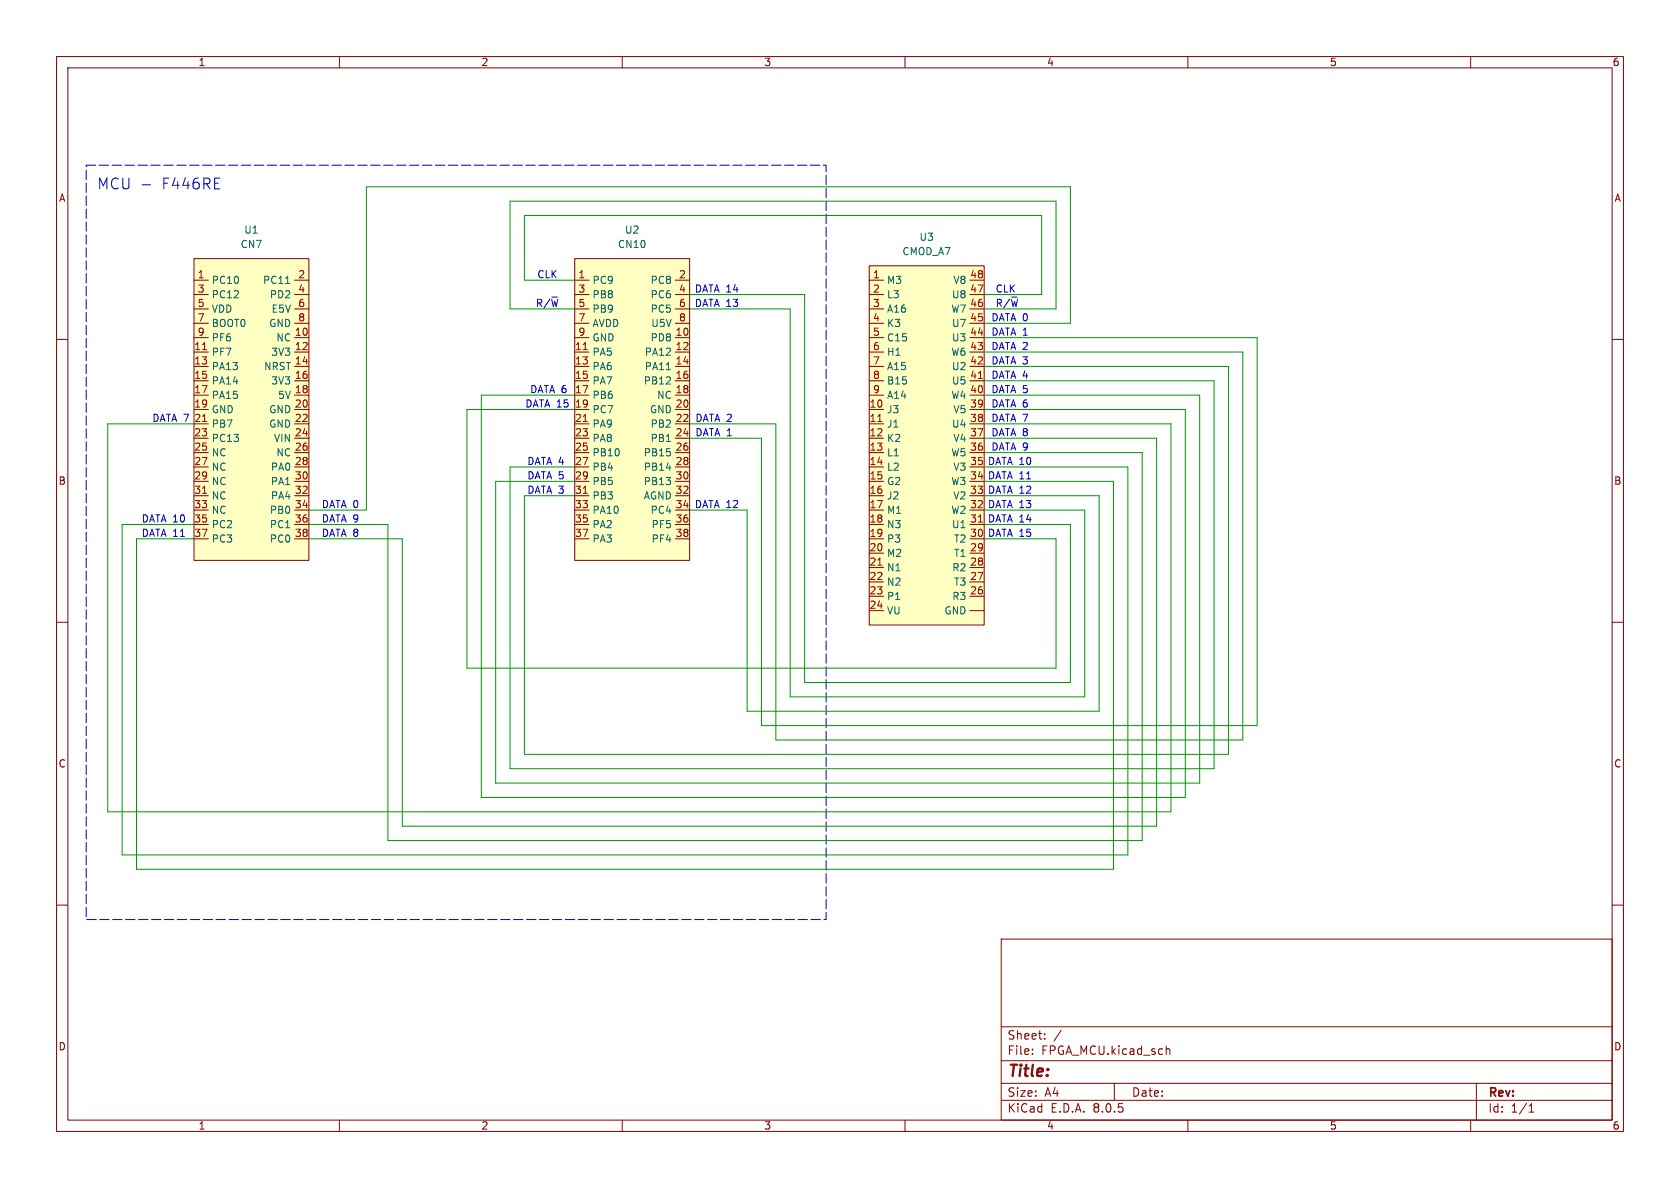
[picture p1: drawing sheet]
<svg xmlns="http://www.w3.org/2000/svg" width="297mm" height="210mm" viewBox="0 0 297 210" stroke-linecap="round" stroke-linejoin="round" font-family="sans-serif">
<g fill="none" stroke="#840000" stroke-width=".18">
<path d="M10 10h277v190h-277zM12 12h273v186h-273zM60 10v2M110 10v2M160 10v2M210 10v2M260 10v2M10 60h2M285 60h2M10 110h2M285 110h2M10 160h2"/>
<path d="M285 160h2M177 166h108v32h-108zM60 198v2M110 198v2M160 198v2M177 194.5h108M177 191.5h108M177 187.5h108M177 181.5h108M182.5 186.3v.1M182.5 185.5v.1M184.7 183.6v.1"/>
<path d="M184.7 182.8v.1M187.6 182.1l-1.3 2M197 191.5v3M206.2 184.9v1.5M206.2 185.5l.2-.1 .3 .1 .1 .9M210 198v2M260 198v2M261 191.5v6.5M270.3 196.6h.9M270.3 195.5l.4-.4v1.5"/>
</g>
<path d="M101.6 45.7h20.3v53.4h-20.3z" fill="#ffffc2"/>
<g fill="none" stroke="#840000" stroke-width=".18">
<path d="M101.6 45.7h20.3v53.4h-20.3zM101.6 49.5h2.5M101.6 59.7h2.5M101.6 52.1h2.5M101.6 54.6h2.5M101.6 57.2h2.5M119.4 49.5h2.5M119.4 59.7h2.5M119.4 52.1h2.5M119.4 54.6h2.5M119.4 57.2h2.5M101.6 62.2h2.5"/>
<path d="M101.6 64.8h2.5M101.6 67.3h2.5M101.6 69.9h2.5M101.6 72.4h2.5M101.6 74.9h2.5M101.6 77.5h2.5M119.4 62.2h2.5M119.4 64.8h2.5M119.4 67.3h2.5M119.4 69.9h2.5M119.4 72.4h2.5M119.4 74.9h2.5"/>
<path d="M119.4 77.5h2.5M101.6 80h2.5M101.6 82.6h2.5M101.6 85.1h2.5M101.6 87.6h2.5M101.6 90.2h2.5M101.6 92.7h2.5M101.6 95.3h2.5M119.4 80h2.5M119.4 82.6h2.5M119.4 85.1h2.5M119.4 87.6h2.5"/>
<path d="M119.4 90.2h2.5M119.4 92.7h2.5M119.4 95.3h2.5"/>
</g>
<path d="M103.1 61.8h.7M103.1 74.5h.7M103.1 87.2h.7" fill="none" stroke="#a90000" stroke-width=".18"/>
<path d="M117.8 65.3h.7" fill="none" stroke="#006464" stroke-width=".18"/>
<path d="M34.3 45.7h20.3v53.4h-20.3z" fill="#ffffc2"/>
<g fill="none" stroke="#840000" stroke-width=".18">
<path d="M34.3 45.7h20.3v53.4h-20.3zM34.3 49.5h2.5M34.3 59.7h2.5M34.3 52.1h2.5M34.3 54.6h2.5M34.3 57.2h2.5M52.1 49.5h2.5M52.1 59.7h2.5M52.1 52.1h2.5M52.1 54.6h2.5M52.1 57.2h2.5M34.3 62.2h2.5"/>
<path d="M34.3 64.8h2.5M34.3 67.3h2.5M34.3 69.9h2.5M34.3 72.4h2.5M34.3 74.9h2.5M34.3 77.5h2.5M52.1 62.2h2.5M52.1 64.8h2.5M52.1 67.3h2.5M52.1 69.9h2.5M52.1 72.4h2.5M52.1 74.9h2.5"/>
<path d="M52.1 77.5h2.5M34.3 80h2.5M34.3 82.6h2.5M34.3 85.1h2.5M34.3 87.6h2.5M34.3 90.2h2.5M34.3 92.7h2.5M34.3 95.3h2.5M52.1 80h2.5M52.1 82.6h2.5M52.1 85.1h2.5M52.1 87.6h2.5"/>
<path d="M52.1 90.2h2.5M52.1 92.7h2.5M52.1 95.3h2.5"/>
</g>
<path d="M35.8 61.8h.7M35.8 74.5h.7M35.8 87.2h.7" fill="none" stroke="#a90000" stroke-width=".18"/>
<path d="M50.5 50.1h.7" fill="none" stroke="#006464" stroke-width=".18"/>
<path d="M153.7 47h20.3v63.5h-20.3z" fill="#ffffc2"/>
<g fill="none" stroke="#840000" stroke-width=".18">
<path d="M153.7 47h20.3v63.5h-20.3zM153.7 49.5h2.5M153.7 52.1h2.5M153.7 54.6h2.5M153.7 57.2h2.5M153.7 59.7h2.5M171.4 49.5h2.6M171.4 52.1h2.6M171.4 54.6h2.6M171.4 57.2h2.6M171.4 59.7h2.6M153.7 72.4h2.5"/>
<path d="M153.7 74.9h2.5M153.7 77.5h2.5M153.7 69.9h2.5M153.7 67.3h2.5M153.7 64.8h2.5M153.7 62.2h2.5M171.4 72.4h2.6M171.4 74.9h2.6M171.4 77.5h2.6M171.4 69.9h2.6M171.4 67.3h2.6M171.4 64.8h2.6"/>
<path d="M171.4 62.2h2.6M153.7 80h2.5M153.7 82.6h2.5M153.7 85.1h2.5M153.7 87.6h2.5M153.7 90.2h2.5M153.7 92.7h2.5M153.7 95.3h2.5M153.7 97.8h2.5M171.4 80h2.6M171.4 82.6h2.6M171.4 85.1h2.6"/>
<path d="M171.4 87.6h2.6M171.4 90.2h2.6M171.4 92.7h2.6M171.4 95.3h2.6M171.4 97.8h2.6M153.7 108h2.5M153.7 100.3h2.5M153.7 102.9h2.5M153.7 105.4h2.5M171.4 108h2.6M171.4 100.3h2.6M171.4 102.9h2.6"/>
<path d="M171.4 105.4h2.6"/>
</g>
<path d="M155.2 74.5h.7M173 66.9h.7M155.2 99.9h.7M173 92.3h.7" fill="none" stroke="#a90000" stroke-width=".18"/>
<path d="M25.2 32.7h1.4" fill="none" stroke="#0000c2" stroke-width=".18"/>
<path d="M15.2 29.2h130.8v133.4h-130.8z" fill="none" stroke="#0000c2" stroke-width=".18" stroke-dasharray="1.7 .6"/>
<g fill="none" stroke="#009600" stroke-width=".18">
<path d="M101.6 54.6h-11.4v-19h96.5v19h-12.7M101.6 49.5h-8.9v-11.4h91.4v14h-10.1M121.9 54.6h17.8v68.6h52.1v-33h-17.8M121.9 52.1h20.3v68.6h47v-28h-15.2M174 59.7h48.2v68.6h-87.6v-50.8h-12.7M174 57.2h15.2v-24.2h-124.4v57.2h-10.2M34.3 74.9h-15.3v68.6h188v-68.6h-33M101.6 69.9h-16.5v71.1h124.4v-68.6h-35.5M101.6 72.4h-19.1v45.7h104.2v-22.8h-12.7M174 77.5h30.5v68.6h-133.4v-50.8h-16.5M174 67.3h40.6v68.6h-124.4v-53.3h11.4M174 69.9h38.1v68.5h-124.5v-53.3h14"/>
<path d="M174 64.8h43.2v68.6h-124.5v-45.8h8.9M174 62.2h45.7v68.6h-82.5v-55.9h-15.3M174 87.6h20.3v38.1h-62.2v-35.5h-10.2M174 80h27.9v68.6h-133.3v-55.9h-14M174 82.6h25.4v68.5h-177.8v-58.4h12.7M174 85.1h22.8v68.6h-172.7v-58.4h10.2"/>
</g>
<text font-size="2.8" fill="#840000" x="178" y="190.9">Title:</text>
<g font-size="2.7" fill="#0000c2">
<text x="17.1" y="33.7">MCU -</text>
<text x="28.6" y="33.7">F446RE</text>
</g>
<g font-size="2.1" fill="#840000">
<text x="178" y="184">Sheet:</text>
<text x="178" y="186.7">File:</text>
<text x="184.1" y="186.7">FPGA_MCU.kicad_sch</text>
<text x="178" y="196.9">KiCad</text>
<text x="178" y="194.1">Size:</text>
<text x="184.7" y="194.1">A4</text>
<text x="185.7" y="196.9">E.D.A.</text>
<text x="193.3" y="196.9">8.0.5</text>
<text x="200" y="194.1">Date:</text>
<text x="263" y="194.3">Rev:</text>
<text x="263" y="196.9">Id:</text>
<text x="267.1" y="196.9">1/1</text>
</g>
<g font-size="1.8" fill="#840000">
<text x="35" y="11.9">1</text>
<text x="85" y="11.9">2</text>
<text x="135" y="11.9">3</text>
<text x="185" y="11.9">4</text>
<text x="235" y="11.9">5</text>
<text x="285" y="11.9">6</text>
<text x="10.3" y="35.9">A</text>
<text x="285.3" y="35.9">A</text>
<text x="10.3" y="85.9">B</text>
<text x="285.3" y="85.9">B</text>
<text x="10.3" y="135.9">C</text>
<text x="285.3" y="135.9">C</text>
<text x="10.3" y="185.9">D</text>
<text x="285.3" y="185.9">D</text>
<text x="35" y="199.9">1</text>
<text x="85" y="199.9">2</text>
<text x="135" y="199.9">3</text>
<text x="185" y="199.9">4</text>
<text x="235" y="199.9">5</text>
<text x="285" y="199.9">6</text>
</g>
<g font-size="1.8" fill="#006464">
<text x="43.1" y="41.5">U1</text>
<text x="110.4" y="41.5">U2</text>
<text x="42.4" y="44">CN7</text>
<text x="109.1" y="44">CN10</text>
<text x="159.4" y="45.3">CMOD_A7</text>
<text x="162.5" y="42.8">U3</text>
<text x="37.3" y="50.4">PC10</text>
<text x="37.3" y="52.9">PC12</text>
<text x="46.4" y="50.4">PC11</text>
<text x="47.6" y="52.9">PD2</text>
<text x="104.6" y="50.4">PC9</text>
<text x="104.6" y="52.9">PB8</text>
<text x="114.9" y="50.4">PC8</text>
<text x="114.9" y="52.9">PC6</text>
<text x="156.7" y="50.4">M3</text>
<text x="156.7" y="52.9">L3</text>
<text x="168.2" y="52.9">U8</text>
<text x="168.4" y="50.4">V8</text>
<text x="37.3" y="55.5">VDD</text>
<text x="37.3" y="58">BOOT0</text>
<text x="47.5" y="58">GND</text>
<text x="47.9" y="55.5">E5V</text>
<text x="104.6" y="55.5">PB9</text>
<text x="104.6" y="58">AVDD</text>
<text x="114.9" y="55.5">PC5</text>
<text x="115" y="58">U5V</text>
<text x="156.7" y="55.5">A16</text>
<text x="156.7" y="58">K3</text>
<text x="168.1" y="55.5">W7</text>
<text x="168.2" y="58">U7</text>
<text x="37.3" y="63.1">PF7</text>
<text x="37.3" y="65.6">PA13</text>
<text x="37.3" y="60.6">PF6</text>
<text x="46.6" y="65.6">NRST</text>
<text x="47.9" y="63.1">3V3</text>
<text x="48.8" y="60.6">NC</text>
<text x="104.6" y="63.1">PA5</text>
<text x="104.6" y="65.6">PA6</text>
<text x="104.6" y="60.6">GND</text>
<text x="113.9" y="63.1">PA12</text>
<text x="113.9" y="65.6">PA11</text>
<text x="114.9" y="60.6">PD8</text>
<text x="156.7" y="60.6">C15</text>
<text x="156.7" y="63.1">H1</text>
<text x="156.7" y="65.6">A15</text>
<text x="168.1" y="63.1">W6</text>
<text x="168.2" y="65.6">U2</text>
<text x="168.2" y="60.6">U3</text>
<text x="37.3" y="68.2">PA14</text>
<text x="37.3" y="70.7">PA15</text>
<text x="47.9" y="68.2">3V3</text>
<text x="49.1" y="70.7">5V</text>
<text x="104.6" y="68.2">PA7</text>
<text x="104.6" y="70.7">PB6</text>
<text x="113.7" y="68.2">PB12</text>
<text x="116.1" y="70.7">NC</text>
<text x="156.7" y="68.2">B15</text>
<text x="156.7" y="70.7">A14</text>
<text x="168.1" y="70.7">W4</text>
<text x="168.2" y="68.2">U5</text>
<text x="37.3" y="73.3">GND</text>
<text x="37.3" y="75.8">PB7</text>
<text x="47.5" y="73.3">GND</text>
<text x="47.5" y="75.8">GND</text>
<text x="104.6" y="73.3">PC7</text>
<text x="104.6" y="75.8">PA9</text>
<text x="114.8" y="73.3">GND</text>
<text x="114.9" y="75.8">PB2</text>
<text x="156.7" y="73.3">J3</text>
<text x="156.7" y="75.8">J1</text>
<text x="168.2" y="75.8">U4</text>
<text x="168.4" y="73.3">V5</text>
<text x="37.3" y="78.3">PC13</text>
<text x="37.3" y="80.9">NC</text>
<text x="37.3" y="83.4">NC</text>
<text x="47.8" y="83.4">PA0</text>
<text x="48.3" y="78.3">VIN</text>
<text x="48.8" y="80.9">NC</text>
<text x="104.6" y="78.3">PA8</text>
<text x="104.6" y="80.9">PB10</text>
<text x="104.6" y="83.4">PB4</text>
<text x="113.7" y="80.9">PB15</text>
<text x="113.7" y="83.4">PB14</text>
<text x="114.9" y="78.3">PB1</text>
<text x="156.7" y="78.3">K2</text>
<text x="156.7" y="80.9">L1</text>
<text x="156.7" y="83.4">L2</text>
<text x="168.1" y="80.9">W5</text>
<text x="168.4" y="83.4">V3</text>
<text x="168.4" y="78.3">V4</text>
<text x="37.3" y="86">NC</text>
<text x="37.3" y="88.5">NC</text>
<text x="47.8" y="86">PA1</text>
<text x="47.8" y="88.5">PA4</text>
<text x="104.6" y="86">PB5</text>
<text x="104.6" y="88.5">PB3</text>
<text x="113.7" y="86">PB13</text>
<text x="113.7" y="88.5">AGND</text>
<text x="156.7" y="86">G2</text>
<text x="156.7" y="88.5">J2</text>
<text x="168.1" y="86">W3</text>
<text x="168.4" y="88.5">V2</text>
<text x="37.3" y="91">NC</text>
<text x="37.3" y="93.6">PC2</text>
<text x="47.6" y="91">PB0</text>
<text x="47.6" y="93.6">PC1</text>
<text x="104.6" y="91">PA10</text>
<text x="104.6" y="93.6">PA2</text>
<text x="114.9" y="91">PC4</text>
<text x="115.1" y="93.6">PF5</text>
<text x="156.7" y="91">M1</text>
<text x="156.7" y="93.6">N3</text>
<text x="168.1" y="91">W2</text>
<text x="168.2" y="93.6">U1</text>
<text x="37.3" y="96.1">PC3</text>
<text x="47.6" y="96.1">PC0</text>
<text x="104.6" y="96.1">PA3</text>
<text x="115.1" y="96.1">PF4</text>
<text x="156.7" y="96.1">P3</text>
<text x="156.7" y="98.7">M2</text>
<text x="156.7" y="101.2">N1</text>
<text x="168.3" y="101.2">R2</text>
<text x="168.6" y="98.7">T1</text>
<text x="168.6" y="96.1">T2</text>
<text x="156.7" y="103.7">N2</text>
<text x="156.7" y="106.3">P1</text>
<text x="168.3" y="106.3">R3</text>
<text x="168.6" y="103.7">T3</text>
<text x="156.7" y="108.8">VU</text>
<text x="166.9" y="108.8">GND</text>
</g>
<g font-size="1.8" fill="#a90000">
<text x="34.9" y="49.3">1</text>
<text x="34.9" y="51.8">3</text>
<text x="52.6" y="49.3">2</text>
<text x="52.6" y="51.8">4</text>
<text x="102.2" y="49.3">1</text>
<text x="102.2" y="51.8">3</text>
<text x="119.9" y="49.3">2</text>
<text x="119.9" y="51.8">4</text>
<text x="154.2" y="49.3">1</text>
<text x="154.2" y="51.8">2</text>
<text x="171.4" y="51.8">47</text>
<text x="171.4" y="49.3">48</text>
<text x="34.9" y="54.4">5</text>
<text x="34.9" y="56.9">7</text>
<text x="34.9" y="59.4">9</text>
<text x="52" y="59.4">10</text>
<text x="52.6" y="54.4">6</text>
<text x="52.6" y="56.9">8</text>
<text x="102.2" y="54.4">5</text>
<text x="102.2" y="56.9">7</text>
<text x="102.2" y="59.4">9</text>
<text x="119.3" y="59.4">10</text>
<text x="119.9" y="54.4">6</text>
<text x="119.9" y="56.9">8</text>
<text x="154.2" y="54.4">3</text>
<text x="154.2" y="56.9">4</text>
<text x="154.2" y="59.4">5</text>
<text x="171.4" y="59.4">44</text>
<text x="171.4" y="56.9">45</text>
<text x="171.4" y="54.4">46</text>
<text x="34.2" y="62">11</text>
<text x="34.2" y="64.5">13</text>
<text x="52" y="62">12</text>
<text x="52" y="64.5">14</text>
<text x="101.6" y="62">11</text>
<text x="101.6" y="64.5">13</text>
<text x="119.3" y="62">12</text>
<text x="119.3" y="64.5">14</text>
<text x="154.2" y="62">6</text>
<text x="154.2" y="64.5">7</text>
<text x="171.4" y="64.5">42</text>
<text x="171.4" y="62">43</text>
<text x="34.2" y="67.1">15</text>
<text x="34.2" y="69.6">17</text>
<text x="52" y="67.1">16</text>
<text x="52" y="69.6">18</text>
<text x="101.6" y="67.1">15</text>
<text x="101.6" y="69.6">17</text>
<text x="119.3" y="67.1">16</text>
<text x="119.3" y="69.6">18</text>
<text x="154.2" y="67.1">8</text>
<text x="154.2" y="69.6">9</text>
<text x="171.4" y="69.6">40</text>
<text x="171.4" y="67.1">41</text>
<text x="34.2" y="72.1">19</text>
<text x="34.2" y="74.7">21</text>
<text x="34.2" y="77.2">23</text>
<text x="52" y="72.1">20</text>
<text x="52" y="74.7">22</text>
<text x="52" y="77.2">24</text>
<text x="101.6" y="72.1">19</text>
<text x="101.6" y="74.7">21</text>
<text x="101.6" y="77.2">23</text>
<text x="119.3" y="72.1">20</text>
<text x="119.3" y="74.7">22</text>
<text x="119.3" y="77.2">24</text>
<text x="153.6" y="72.1">10</text>
<text x="153.6" y="74.7">11</text>
<text x="153.6" y="77.2">12</text>
<text x="171.4" y="77.2">37</text>
<text x="171.4" y="74.7">38</text>
<text x="171.4" y="72.1">39</text>
<text x="34.2" y="79.8">25</text>
<text x="34.2" y="82.3">27</text>
<text x="52" y="79.8">26</text>
<text x="52" y="82.3">28</text>
<text x="101.6" y="79.8">25</text>
<text x="101.6" y="82.3">27</text>
<text x="119.3" y="79.8">26</text>
<text x="119.3" y="82.3">28</text>
<text x="153.6" y="79.8">13</text>
<text x="153.6" y="82.3">14</text>
<text x="171.4" y="82.3">35</text>
<text x="171.4" y="79.8">36</text>
<text x="34.2" y="84.8">29</text>
<text x="34.2" y="87.4">31</text>
<text x="34.2" y="89.9">33</text>
<text x="52" y="84.8">30</text>
<text x="52" y="87.4">32</text>
<text x="52" y="89.9">34</text>
<text x="101.6" y="84.8">29</text>
<text x="101.6" y="87.4">31</text>
<text x="101.6" y="89.9">33</text>
<text x="119.3" y="84.8">30</text>
<text x="119.3" y="87.4">32</text>
<text x="119.3" y="89.9">34</text>
<text x="153.6" y="84.8">15</text>
<text x="153.6" y="87.4">16</text>
<text x="153.6" y="89.9">17</text>
<text x="171.4" y="89.9">32</text>
<text x="171.4" y="87.4">33</text>
<text x="171.4" y="84.8">34</text>
<text x="34.2" y="92.5">35</text>
<text x="34.2" y="95">37</text>
<text x="52" y="92.5">36</text>
<text x="52" y="95">38</text>
<text x="101.6" y="92.5">35</text>
<text x="101.6" y="95">37</text>
<text x="119.3" y="92.5">36</text>
<text x="119.3" y="95">38</text>
<text x="153.6" y="92.5">18</text>
<text x="153.6" y="95">19</text>
<text x="171.4" y="95">30</text>
<text x="171.4" y="92.5">31</text>
<text x="153.6" y="97.5">20</text>
<text x="153.6" y="100.1">21</text>
<text x="171.4" y="100.1">28</text>
<text x="171.4" y="97.5">29</text>
<text x="153.6" y="102.6">22</text>
<text x="153.6" y="105.2">23</text>
<text x="153.6" y="107.7">24</text>
<text x="171.4" y="105.2">26</text>
<text x="171.4" y="102.6">27</text>
</g>
<g font-size="1.8" fill="#0000c2">
<text x="94.9" y="49.4">CLK</text>
<text x="97.5" y="52.7">_</text>
<text x="122.7" y="51.9">DATA 14</text>
<text x="175.9" y="51.9">CLK</text>
<text x="178.7" y="52.7">_</text>
<text x="94.6" y="54.5">R/W</text>
<text x="122.7" y="54.5">DATA 13</text>
<text x="175.2" y="57">DATA 0</text>
<text x="175.2" y="59.5">DATA 1</text>
<text x="175.9" y="54.5">R/W</text>
<text x="175.2" y="62.1">DATA 2</text>
<text x="175.2" y="64.6">DATA 3</text>
<text x="93.6" y="69.7">DATA 6</text>
<text x="175.2" y="69.7">DATA 5</text>
<text x="175.2" y="67.2">DATA 4</text>
<text x="26.8" y="74.8">DATA 7</text>
<text x="92.8" y="72.2">DATA 15</text>
<text x="122.8" y="74.8">DATA 2</text>
<text x="122.8" y="77.3">DATA 1</text>
<text x="175.2" y="72.2">DATA 6</text>
<text x="175.2" y="74.8">DATA 7</text>
<text x="175.2" y="77.3">DATA 8</text>
<text x="93.1" y="82.4">DATA 4</text>
<text x="174.6" y="82.4">DATA 10</text>
<text x="175.2" y="79.9">DATA 9</text>
<text x="93.1" y="87.5">DATA 3</text>
<text x="93.1" y="84.9">DATA 5</text>
<text x="174.6" y="87.5">DATA 12</text>
<text x="174.6" y="84.9">DATA 11</text>
<text x="25" y="95.1">DATA 11</text>
<text x="25" y="92.6">DATA 10</text>
<text x="56.8" y="90">DATA 0</text>
<text x="56.8" y="95.1">DATA 8</text>
<text x="56.8" y="92.6">DATA 9</text>
<text x="122.7" y="90">DATA 12</text>
<text x="174.6" y="95.1">DATA 15</text>
<text x="174.6" y="92.6">DATA 14</text>
<text x="174.6" y="90">DATA 13</text>
</g>
</svg>
